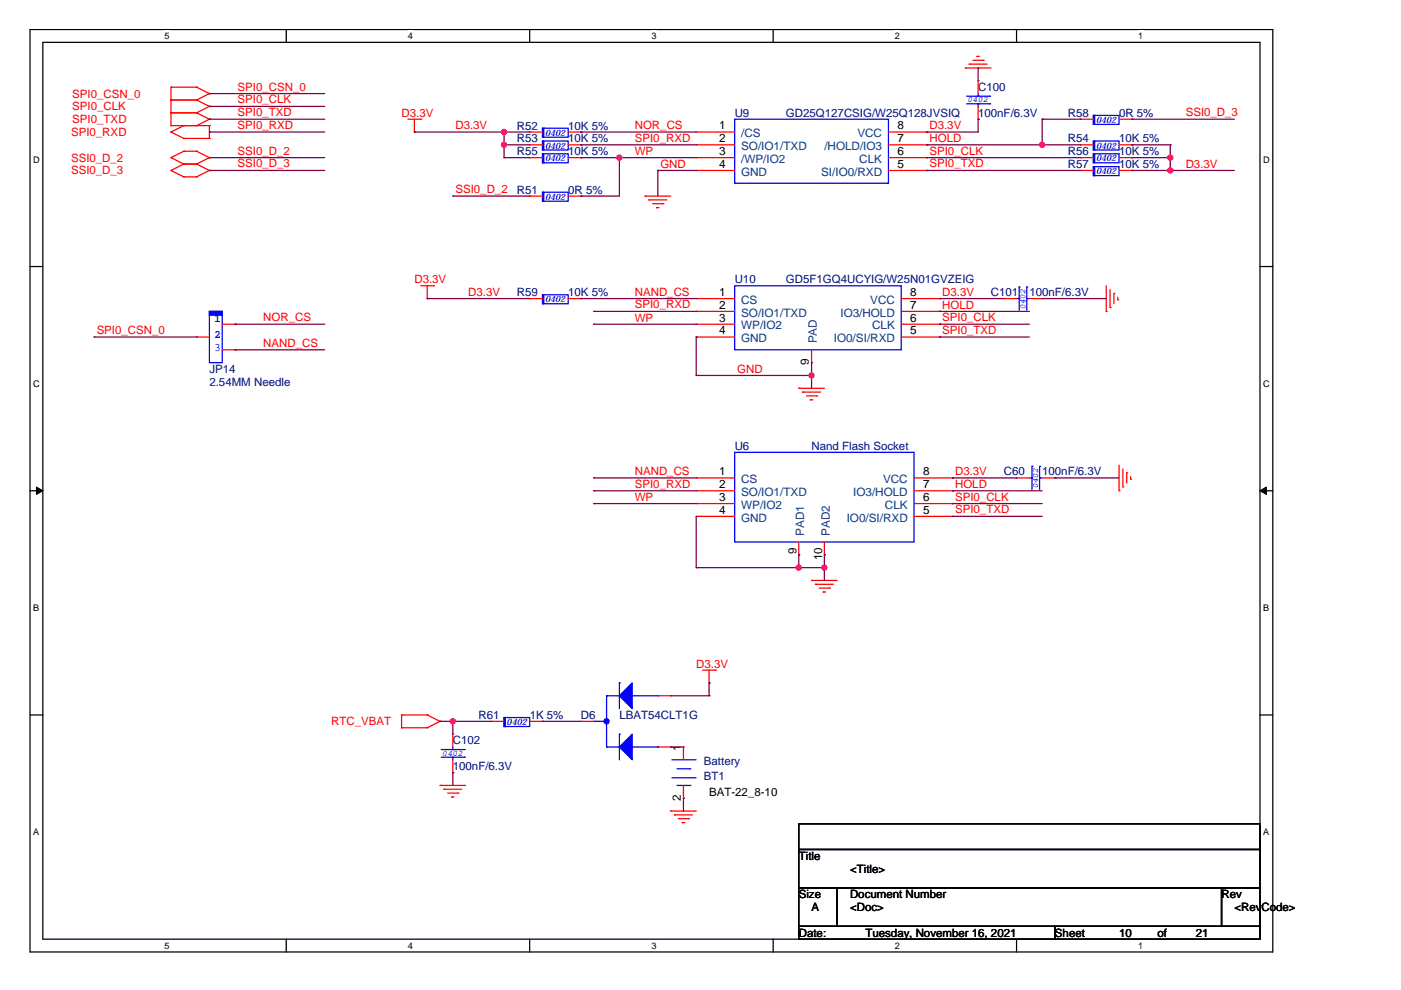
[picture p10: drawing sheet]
<svg xmlns="http://www.w3.org/2000/svg" width="297mm" height="210mm" viewBox="0 0 297 210" stroke-linecap="round" stroke-linejoin="round" font-family="sans-serif">
<path d="M6.4 6.3h263.5v195.5h-263.5zM9.1 9h258v190.1h-258z" fill="none" stroke="#000" stroke-width=".26"/>
<g fill="#fff">
<path d="M34.9 6.5h1.1v2.2h-1.1z"/>
<path d="M34.9 199.4h1.1v2.2h-1.1z"/>
</g>
<path d="M60.7 6.3v2.7M60.7 199.1v2.7" fill="none" stroke="#000" stroke-width=".26"/>
<g fill="#fff">
<path d="M86.5 6.5h1.1v2.2h-1.1z"/>
<path d="M86.5 199.4h1.1v2.2h-1.1z"/>
</g>
<path d="M112.3 6.3v2.7M112.3 199.1v2.7" fill="none" stroke="#000" stroke-width=".26"/>
<g fill="#fff">
<path d="M138.1 6.5h1.1v2.2h-1.1z"/>
<path d="M138.1 199.4h1.1v2.2h-1.1z"/>
</g>
<path d="M163.9 6.3v2.7M163.9 199.1v2.7" fill="none" stroke="#000" stroke-width=".26"/>
<g fill="#fff">
<path d="M189.7 6.5h1.1v2.2h-1.1z"/>
<path d="M189.7 199.4h1.1v2.2h-1.1z"/>
</g>
<path d="M215.5 6.3v2.7M215.5 199.1v2.7" fill="none" stroke="#000" stroke-width=".26"/>
<g fill="#fff">
<path d="M241.3 6.5h1.1v2.2h-1.1z"/>
<path d="M241.3 199.4h1.1v2.2h-1.1z"/>
<path d="M7.1 32.7h1.3v2.2h-1.3z"/>
<path d="M267.8 32.7h1.4v2.2h-1.4z"/>
<path d="M7.1 80.3h1.3v2.1h-1.3z"/>
<path d="M267.8 80.3h1.4v2.1h-1.4z"/>
</g>
<path d="M6.4 56.5h2.7M267.1 56.5h2.8" fill="none" stroke="#000" stroke-width=".26"/>
<g fill="#fff">
<path d="M7.1 127.8h1.2v2.2h-1.2z"/>
<path d="M267.8 127.8h1.3v2.2h-1.3z"/>
</g>
<path d="M6.4 104.1h2.7M267.1 104.1h2.8" fill="none" stroke="#000" stroke-width=".26"/>
<g fill="#000" stroke="#000" stroke-width=".21">
<path d="M7.7 103.3l1.4 .8-1.4 .7z" fill-rule="evenodd"/>
<path d="M267.1 104.1l1.4-.8v1.5z" fill-rule="evenodd"/>
</g>
<g fill="#fff">
<path d="M7.1 175.3h1.2v2.2h-1.2z"/>
<path d="M267.8 175.3h1.3v2.2h-1.3z"/>
</g>
<path d="M6.4 151.6h2.7M267.1 151.6h2.8M169.4 174.7h97.7v5.4h-97.7zM169.4 180.1h97.7v8.2h-97.7zM169.4 188.3h8.1v8.1h-8.1zM169.4 196.4h54.3v2.7h-54.3zM177.5 188.3h81.5v8.1h-81.5zM223.7 196.4h43.4v2.7h-43.4zM259 188.3h8.1v8.1h-8.1z" fill="none" stroke="#000" stroke-width=".26"/>
<g fill="none" stroke="#f00" stroke-width=".26">
<path d="M36.2 18.5h.1M36.2 18.5h5.5M36.2 18.5v8.1M41.7 18.5h.1M41.7 18.5l2.7 1.3M44.4 19.8h.1M44.4 19.8l-2.7 1.4M204.7 14.4h.1M204.7 14.4h5.4M205.5 13.6h.1M205.5 13.6h3.8M206.3 12.8h2.2"/>
<path d="M207.1 12h.1M207.1 12h.5M207.4 17.1h.1M207.4 17.1v2.7M208.5 12.8h.1M36.2 21.2h.1M36.2 28h.1M36.2 23.9h.1M36.2 26.6h.1M36.2 33.4h.1M36.2 36.1h.1M36.2 21.2h5.5"/>
<path d="M36.2 26.6h8.2M36.2 28l2.8 1.4M36.2 23.9h5.5M36.2 33.4l2.8 1.4M36.2 36.1l2.8 1.4M39 26.6h.1M39 29.4h.1M39 32.1h.1M39 34.8h.1M39 37.5h.1M39 26.6l-2.8 1.4M39 29.4h5.4"/>
<path d="M39 32.1l-2.8 1.3M39 32.1h2.7M39 34.8h2.7M39 34.8l-2.8 1.3M39 37.5h2.7M41.7 21.2h.1M41.7 23.9h.1M41.7 26.6h.1M41.7 32.1h.1M41.7 34.8h.1M41.7 37.5h.1M41.7 21.2l2.7 1.4"/>
<path d="M41.7 23.9l2.7 1.4M41.7 32.1l2.7 1.3M41.7 34.8l2.7 1.3M44.4 26.6h.1M44.4 29.4h.1M44.4 22.6h.1M44.4 25.3h.1M44.4 33.4h.1M44.4 36.1h.1M44.4 26.6v2.8M44.4 22.6l-2.7 1.3M44.4 25.3l-2.7 1.3"/>
<path d="M44.4 33.4l-2.7 1.4M44.4 36.1l-2.7 1.4M86.5 25.3h2.7M87.9 28h.1M87.9 25.3v2.7M89.2 25.3h.1M112.3 30.7h.1M112.3 33.4h.1M112.3 28h.1M112.3 30.7h2.7M112.3 33.4h2.7M112.3 28h2.7"/>
<path d="M120.5 30.7h2.7M120.5 33.4h2.7M120.5 28h2.7M123.2 30.7h.1M123.2 33.4h.1M123.2 28h.1M147.6 28h.1M147.6 30.7h.1M147.6 33.4h.1M147.6 36.1h.1M147.6 30.7h8.2M147.6 33.4h8.2"/>
<path d="M147.6 36.1h8.2M147.6 28h8.2M188.4 30.7h8.1M188.4 33.4h8.1M188.4 36.1h8.1M188.4 28h8.1M196.5 36.1h.1M196.5 33.4h.1M196.5 30.7h.1M196.5 28h.1M207.4 25.3h.1M207.4 22.6v2.7"/>
<path d="M229.1 33.4h.1M229.1 25.3h.1M229.1 36.1h.1M229.1 30.7h.1M229.1 25.3h2.7M229.1 30.7h2.7M229.1 33.4h2.7M229.1 36.1h2.7M237.3 25.3h2.7M237.3 30.7h2.7M237.3 33.4h2.7M237.3 36.1h2.7"/>
<path d="M240 33.4h.1M240 25.3h.1M240 36.1h.1M240 30.7h.1M112.3 41.6h.1M112.3 41.6h2.7M120.5 41.6h2.7M123.2 41.6h.1M136.8 41.6h.1M136.8 41.6h5.4M137.6 42.4h.1M137.6 42.4h3.8"/>
<path d="M138.4 43.2h2.2M139.2 44h.1M139.2 44h.5M140.6 43.2h.1M41.7 71.5h.1M41.7 71.5h2.7M47.1 68.7h2.7M47.1 74.2h2.7M49.8 68.7h.1M49.8 74.2h.1M89.2 60.6h2.7M90.6 63.3h.1"/>
<path d="M90.6 60.6v2.7M91.9 60.6h.1M112.3 63.3h.1M112.3 63.3h2.7M120.5 63.3h2.7M123.2 63.3h.1M147.6 63.3h.1M147.6 66h.1M147.6 68.7h.1M147.6 71.5h.1M147.6 63.3h8.2M147.6 66h8.2"/>
<path d="M147.6 68.7h8.2M147.6 71.5h8.2M172.1 76.9h.1M172.1 74.2v2.7M191.1 63.3h8.1M191.1 66h8.1M191.1 68.7h8.1M191.1 71.5h8.1M199.2 71.5h.1M199.2 68.7h.1M199.2 66h.1M199.2 63.3h.1"/>
<path d="M212.8 63.3h.1M212.8 63.3h2.7M218.2 63.3h2.8M221 63.3h.1M234.5 66h.1M234.5 60.6v5.4M235.4 65.2h.1M235.4 61.4v3.8M236.2 62.2h.1M236.2 62.2v2.2M237 63.6h.1M237 63v.6"/>
<path d="M169.4 82.3h.1M169.4 82.3h5.4M170.2 83.1h.1M170.2 83.1h3.8M171 83.9h2.2M171.8 84.8h.1M171.8 84.8h.5M173.2 83.9h.1M237.3 98.6v5.5M238.1 99.4v3.8M147.6 101.3h.1M147.6 104.1h.1"/>
<path d="M147.6 106.8h.1M147.6 109.5h.1M147.6 101.3h8.2M147.6 104.1h8.2M147.6 106.8h8.2M147.6 109.5h8.2M169.4 117.6h.1M169.4 114.9v2.7M174.8 117.6h.1M174.8 114.9v2.7M193.8 101.3h8.1M193.8 104.1h8.1"/>
<path d="M193.8 106.8h8.1M193.8 109.5h8.1M201.9 109.5h.1M201.9 106.8h.1M201.9 104.1h.1M201.9 101.3h.1M215.5 101.3h.1M215.5 101.3h2.7M221 101.3h2.7M223.7 101.3h.1M237.3 104.1h.1M238.1 103.2h.1"/>
<path d="M238.9 100.2h.1M238.9 100.2v2.2M239.7 101.6h.1M239.7 101.1v.5M172.1 123.1h.1M172.1 123.1h5.4M172.9 123.9h.1M172.9 123.9h3.8M173.7 124.7h2.2M174.5 125.5h.1M174.5 125.5h.5M175.9 124.7h.1"/>
<path d="M85.1 151.6h.1M85.1 154.3h.1M85.1 151.6h5.5M85.1 151.6v2.7M85.1 154.3h5.5M90.6 151.6h.1M90.6 154.3h.1M90.6 151.6l2.7 1.3M93.3 152.9h.1M93.3 152.9l-2.7 1.4M96 155.7h.1M96 155.7v2.7"/>
<path d="M104.2 152.9h.1M104.2 152.9h2.7M112.3 152.9h2.7M115 152.9h.1M123.2 152.9h.1M123.2 152.9h2.7M139.5 158.4h2.7M139.5 147.5h2.7M142.2 158.4h.1M142.2 147.5h.1M144.9 158.4h.1M144.9 158.4v2.7"/>
<path d="M149 142.1h2.7M150.3 144.8h.1M150.3 142.1v2.7M151.7 142.1h.1M93.3 166.5h.1M93.3 166.5h5.4M94.1 167.3h.1M94.1 167.3h3.8M94.9 168.2h2.2M95.7 169h.1M95.7 169h.6M96 163.8h.1"/>
<path d="M96 161.1v2.7M97.1 168.2h.1M142.2 172h.1M142.2 172h5.4M143 172.8h.1M143 172.8h3.8M143.8 173.6h2.2M144.6 174.4h.1M144.6 174.4h.6M144.9 169.2h.1M144.9 166.5v2.7M146 173.6h.1"/>
</g>
<g fill="#00f" stroke="#00f" stroke-width=".26">
<path d="M115 29.9h.3v1.9h-.3z" fill-rule="evenodd"/>
<path d="M231.8 32.6h.3v1.9h-.3z" fill-rule="evenodd"/>
<path d="M115 32.6h.3v1.9h-.3z" fill-rule="evenodd"/>
<path d="M231.8 24.5h.3v1.9h-.3z" fill-rule="evenodd"/>
<path d="M231.8 35.3h.3v1.9h-.3z" fill-rule="evenodd"/>
<path d="M115 62.5h.3v1.9h-.3z" fill-rule="evenodd"/>
<path d="M231.8 29.9h.3v1.9h-.3z" fill-rule="evenodd"/>
<path d="M131.3 158.4l2.7-2.7v5.4z" fill-rule="evenodd"/>
<path d="M131.3 147.5l2.7-2.7v5.4z" fill-rule="evenodd"/>
<path d="M106.9 152.1h.2v1.9h-.2z" fill-rule="evenodd"/>
<path d="M44.4 66h2.7v.8h-2.7z" fill-rule="evenodd"/>
<path d="M115 27.2h.3v1.9h-.3z" fill-rule="evenodd"/>
<path d="M115 40.8h.3v1.9h-.3z" fill-rule="evenodd"/>
<circle cx="128.6" cy="152.9" r=".54"/>
</g>
<g fill="none" stroke="#00f" stroke-width=".26">
<path d="M207.4 19.8v.6M115 29.9h5.5v1.9h-5.5zM115 32.6h5.5v1.9h-5.5zM115 27.2h5.5v1.9h-5.5zM155.8 25.3h32.6v13.6h-32.6zM204.9 22h4.9M204.9 20.4h4.9M207.4 20.4h.1M207.4 22h.1M207.4 22v.6M209.8 22h.1M209.8 20.4h.1"/>
<path d="M231.8 32.6h5.5v1.9h-5.5zM231.8 24.5h5.5v1.9h-5.5zM231.8 35.3h5.5v1.9h-5.5zM231.8 29.9h5.5v1.9h-5.5zM115 40.8h5.5v1.9h-5.5zM44.4 66h2.7v10.9h-2.7zM115 62.5h5.5v1.9h-5.5zM155.8 60.6h35.3v13.6h-35.3zM215.5 63.3h.6M216.1 63.3h.1M216.1 60.9h.1M216.1 60.9v4.9"/>
<path d="M217.7 60.9h.1M217.7 63.3h.1M217.7 63.3h.5M217.7 60.9v4.9M155.8 95.9h38v19h-38zM218.8 98.9h.1M218.8 98.9v4.9M220.4 98.9h.1M220.4 98.9v4.9M218.2 101.3h.6M218.8 101.3h.1M220.4 101.3h.1"/>
<path d="M220.4 101.3h.6M93.6 158.9h4.9M96 158.9h.1M96 158.4v.5M98.5 158.9h.1M106.9 152.1h5.4v1.9h-5.4zM125.9 152.9h.1M125.9 152.9h2.7M128.6 147.5h.1M128.6 158.4h.1M128.6 147.5h2.7M128.6 158.4h2.7"/>
<path d="M128.6 147.5v10.9M131.3 155.7h.1M131.3 144.8h.1M131.3 144.8v5.4M131.3 155.7v5.4M134 147.5h5.5M134 158.4h5.5M139.5 147.5h.1M139.5 158.4h.1M93.6 160.5h4.9M96 160.5h.1M96 160.5v.6"/>
<path d="M98.5 160.5h.1M142.5 161.1h4.9M142.5 164.9h4.9M143.5 166.5h2.8M143.5 163h2.8M146.3 166.5h.1M146.3 163h.1M147.4 161.1h.1M147.4 164.9h.1"/>
</g>
<g fill="none" stroke="#800040" stroke-width=".26">
<path d="M44.4 19.8h.1M44.4 19.8h24.4M207.4 14.4h.1M207.4 14.4v2.7M44.4 22.6h.1M44.4 25.3h.1M44.4 28h.1M44.4 33.4h.1M44.4 36.1h.1M44.4 28h24.4M44.4 36.1h24.4M44.4 33.4h24.4"/>
<path d="M44.4 25.3h24.4M44.4 22.6h24.4M87.9 28h.1M87.9 28h24.4M106.9 33.4h.1M106.9 28h.1M106.9 30.7h.1M106.9 33.4h5.4M106.9 30.7h5.4M106.9 28v5.4M123.2 28h.1M123.2 30.7h.1"/>
<path d="M123.2 33.4h.1M123.2 28h24.4M123.2 33.4h24.4M123.2 30.7h24.4M131.3 33.4h.1M131.3 33.4v8.2h-8.1M139.5 36.1h.1M139.5 36.1h8.1M139.5 36.1v5.5M196.5 28h.1M196.5 36.1h.1M196.5 33.4h.1"/>
<path d="M196.5 30.7h.1M196.5 36.1h32.6M196.5 33.4h32.6M196.5 30.7h32.6M207.4 25.3h.1M207.4 25.3v2.7h-10.9M221 25.3h.1M221 30.7h.1M221 25.3h8.1M221 25.3v5.4M240 36.1h.1M240 30.7h.1"/>
<path d="M240 33.4h.1M240 25.3h.1M240 36.1h21.7M240 33.4h8.1M240 30.7h8.1M240 25.3h21.7M248.1 30.7h.1M248.1 33.4h.1M248.1 36.1h.1M248.1 30.7v5.4M96 41.6h.1M96 41.6h16.3"/>
<path d="M123.2 41.6h.1M19.9 71.5h.1M19.9 71.5h21.8M49.8 68.7h.1M49.8 74.2h.1M49.8 68.7h19M49.8 74.2h19M90.6 63.3h.1M90.6 63.3h21.7M123.2 63.3h.1M123.2 63.3h24.4M125.9 66h.1"/>
<path d="M125.9 68.7h.1M125.9 66h21.7M125.9 68.7h21.7M147.6 71.5h.1M147.6 79.6h.1M147.6 71.5v8.1M147.6 79.6h24.5M172.1 76.9h.1M172.1 79.6h.1M172.1 76.9v5.4M199.2 68.7h.1M199.2 66h.1"/>
<path d="M199.2 71.5h.1M199.2 63.3h.1M199.2 66h19M199.2 68.7h19M199.2 63.3h13.6M199.2 71.5h19M221 63.3h.1M221 63.3h13.5M125.9 104.1h.1M125.9 106.8h.1M125.9 101.3h.1M125.9 104.1h21.7"/>
<path d="M125.9 106.8h21.7M125.9 101.3h21.7M147.6 109.5v10.9M169.4 117.6h.1M169.4 117.6v2.8M174.8 117.6h.1M174.8 117.6v5.5M201.9 106.8h.1M201.9 104.1h.1M201.9 109.5h.1M201.9 101.3h.1M201.9 104.1h19.1"/>
<path d="M201.9 106.8h19.1M201.9 101.3h13.6M201.9 109.5h19.1M223.7 101.3h.1M223.7 101.3h13.6M147.6 120.4h.1M147.6 120.4h27.2M169.4 120.4h.1M174.8 120.4h.1M93.3 152.9h.1M93.3 152.9h10.9M96 152.9h.1"/>
<path d="M96 152.9v2.8M115 152.9h.1M115 152.9h8.2M142.2 158.4h.1M142.2 158.4h2.7M142.2 147.5h8.1M150.3 147.5h.1M150.3 144.8h.1M150.3 144.8v2.7M96 163.8h.1M96 163.8v2.7M144.9 169.2h.1"/>
<path d="M144.9 169.2v2.8"/>
</g>
<g fill="#f0f" stroke="#f0f" stroke-width=".26">
<circle cx="221" cy="30.7" r=".54"/>
<circle cx="248.1" cy="33.4" r=".54"/>
<circle cx="248.1" cy="36.1" r=".54"/>
<circle cx="106.9" cy="28" r=".54"/>
<circle cx="106.9" cy="30.7" r=".54"/>
<circle cx="131.3" cy="33.4" r=".54"/>
<circle cx="172.1" cy="79.6" r=".54"/>
<circle cx="96" cy="152.9" r=".54"/>
<circle cx="174.8" cy="120.3" r=".54"/>
<circle cx="169.3" cy="120.3" r=".54"/>
</g>
<g font-size="2.5">
<text x="152.5" y="27.4">1</text>
<text x="190.3" y="27.4">8</text>
<text x="152.5" y="30.1">2</text>
<text x="152.5" y="32.9">3</text>
<text x="152.5" y="35.6">4</text>
<text x="190.3" y="35.6">5</text>
<text x="190.3" y="32.9">6</text>
<text x="190.3" y="30.1">7</text>
<text x="152.5" y="62.7">1</text>
<text x="152.5" y="65.5">2</text>
<text x="193" y="65.5">7</text>
<text x="193" y="62.7">8</text>
<text x="152.5" y="68.2">3</text>
<text x="152.5" y="70.9">4</text>
<text x="193" y="70.9">5</text>
<text x="193" y="68.2">6</text>
<text x="171.5" y="77.5" transform="rotate(-90 171.5 77.5)">9</text>
<text x="152.5" y="100.8">1</text>
<text x="195.7" y="100.8">8</text>
<text x="152.5" y="103.5">2</text>
<text x="152.5" y="106.2">3</text>
<text x="195.7" y="106.2">6</text>
<text x="195.7" y="103.5">7</text>
<text x="152.5" y="108.9">4</text>
<text x="195.7" y="108.9">5</text>
<text x="144.3" y="159.2" transform="rotate(-90 144.3 159.2)">1</text>
<text x="144.3" y="169.8" transform="rotate(-90 144.3 169.8)">2</text>
</g>
<g font-size="2.5" fill="#004080">
<text x="157.1" y="29.1">/CS</text>
<text x="181.8" y="29.1">VCC</text>
<text x="157.1" y="31.8">SO/IO1/TXD</text>
<text x="157.1" y="34.5">/WP/IO2</text>
<text x="174.8" y="31.8">/HOLD/IO3</text>
<text x="182.2" y="34.5">CLK</text>
<text x="157.1" y="37.3">GND</text>
<text x="174.1" y="37.3">SI/IO0/RXD</text>
<text x="157.1" y="64.4">CS</text>
<text x="184.5" y="64.4">VCC</text>
<text x="157.1" y="67.1">SO/IO1/TXD</text>
<text x="157.1" y="69.8">WP/IO2</text>
<text x="178.2" y="67.1">IO3/HOLD</text>
<text x="184.9" y="69.8">CLK</text>
<text x="157.1" y="72.6">GND</text>
<text x="173.2" y="72.8" transform="rotate(-90 173.2 72.8)">PAD</text>
<text x="176.8" y="72.6">IO0/SI/RXD</text>
<text x="157.1" y="102.4">CS</text>
<text x="157.1" y="105.2">SO/IO1/TXD</text>
<text x="157.1" y="107.9">WP/IO2</text>
<text x="180.9" y="105.2">IO3/HOLD</text>
<text x="187.2" y="102.4">VCC</text>
<text x="187.6" y="107.9">CLK</text>
<text x="157.1" y="110.6">GND</text>
<text x="170.5" y="113.6" transform="rotate(-90 170.5 113.6)">PAD1</text>
<text x="175.9" y="113.6" transform="rotate(-90 175.9 113.6)">PAD2</text>
<text x="179.5" y="110.6">IO0/SI/RXD</text>
</g>
<g font-size="2.4" fill="#f00">
<text x="15.3" y="20.7">SPI0_CSN_0</text>
<text x="15.3" y="23.4">SPI0_CLK</text>
<text x="50.4" y="21.9">SPI0_CLK</text>
<text x="50.4" y="19.2">SPI0_CSN_0</text>
<text x="15.1" y="28.8">SPI0_RXD</text>
<text x="15.3" y="26.1">SPI0_TXD</text>
<text x="50.4" y="24.6">SPI0_TXD</text>
<text x="50.4" y="27.4">SPI0_RXD</text>
<text x="85.1" y="24.7">D3.3V</text>
<text x="96.6" y="27.4">D3.3V</text>
<text x="134.6" y="27.4">NOR_CS</text>
<text x="197.1" y="27.4">D3.3V</text>
<text x="251.4" y="24.6">SSI0_D_3</text>
<text x="15.1" y="34.3">SSI0_D_2</text>
<text x="50.4" y="32.8">SSI0_D_2</text>
<text x="50.4" y="35.5">SSI0_D_3</text>
<text x="134.6" y="30.1">SPI0_RXD</text>
<text x="134.6" y="32.9">WP</text>
<text x="140" y="35.6">GND</text>
<text x="197.1" y="35.5">SPI0_TXD</text>
<text x="197.1" y="32.8">SPI0_CLK</text>
<text x="197.1" y="30.2">HOLD</text>
<text x="251.4" y="35.6">D3.3V</text>
<text x="15.1" y="37">SSI0_D_3</text>
<text x="96.6" y="40.9">SSI0_D_2</text>
<text x="87.9" y="60.1">D3.3V</text>
<text x="99.3" y="62.8">D3.3V</text>
<text x="134.6" y="65.4">SPI0_RXD</text>
<text x="134.6" y="62.7">NAND_CS</text>
<text x="199.8" y="65.5">HOLD</text>
<text x="199.8" y="62.8">D3.3V</text>
<text x="20.5" y="70.8">SPI0_CSN_0</text>
<text x="55.8" y="68.1">NOR_CS</text>
<text x="134.6" y="68.2">WP</text>
<text x="199.8" y="68.1">SPI0_CLK</text>
<text x="199.8" y="70.8">SPI0_TXD</text>
<text x="55.8" y="73.5">NAND_CS</text>
<text x="156.3" y="79.1">GND</text>
<text x="134.6" y="100.7">NAND_CS</text>
<text x="202.5" y="100.8">D3.3V</text>
<text x="134.6" y="103.4">SPI0_RXD</text>
<text x="134.6" y="106.2">WP</text>
<text x="202.5" y="106.1">SPI0_CLK</text>
<text x="202.5" y="103.5">HOLD</text>
<text x="202.5" y="108.8">SPI0_TXD</text>
<text x="147.6" y="141.6">D3.3V</text>
<text x="70.2" y="153.8">RTC_VBAT</text>
</g>
<g font-size="2.4" fill="#000080">
<text x="207.4" y="19.3">C100</text>
<text x="109.6" y="27.5">R52</text>
<text x="120.5" y="27.5">10K 5%</text>
<text x="155.8" y="24.7">U9</text>
<text x="166.6" y="24.7">GD25Q127CSIG/W25Q128JVSIQ</text>
<text x="207.4" y="24.7">100nF/6.3V</text>
<text x="226.4" y="24.7">R58</text>
<text x="237.3" y="24.7">0R 5%</text>
<text x="109.6" y="30.2">R53</text>
<text x="109.6" y="32.9">R55</text>
<text x="120.5" y="30.2">10K 5%</text>
<text x="120.5" y="32.9">10K 5%</text>
<text x="226.4" y="32.9">R56</text>
<text x="226.4" y="35.6">R57</text>
<text x="226.4" y="30.2">R54</text>
<text x="237.3" y="32.9">10K 5%</text>
<text x="237.3" y="35.6">10K 5%</text>
<text x="237.3" y="30.2">10K 5%</text>
<text x="109.6" y="41">R51</text>
<text x="120.5" y="41">0R 5%</text>
<text x="109.6" y="62.8">R59</text>
<text x="120.5" y="62.8">10K 5%</text>
<text x="155.8" y="60.1">U10</text>
<text x="166.6" y="60.1">GD5F1GQ4UCYIG/W25N01GVZEIG</text>
<text x="210.1" y="62.8">C101</text>
<text x="218.2" y="62.8">100nF/6.3V</text>
<text x="44.4" y="79.1">JP14</text>
<text x="44.4" y="81.8">2.54MM Needle</text>
<text x="155.8" y="95.4">U6</text>
<text x="172.1" y="95.4">Nand Flash Socket</text>
<text x="212.8" y="100.8">C60</text>
<text x="221" y="100.8">100nF/6.3V</text>
<text x="101.4" y="152.4">R61</text>
<text x="112.3" y="152.4">1K 5%</text>
<text x="123.2" y="152.4">D6</text>
<text x="131.3" y="152.4">LBAT54CLT1G</text>
<text x="96" y="157.9">C102</text>
<text x="96" y="163.3">100nF/6.3V</text>
<text x="149.2" y="165.5">BT1</text>
<text x="149.2" y="162.2">Battery</text>
</g>
<g font-size="2.4" fill="#00f">
<text x="45.5" y="68.4">1</text>
<text x="45.5" y="71.6">2</text>
<text x="45.5" y="74.5">3</text>
</g>
<g font-size="2.4">
<text x="168.9" y="117.4" transform="rotate(-90 168.9 117.4)">9</text>
<text x="174.3" y="118.7" transform="rotate(-90 174.3 118.7)">10</text>
<text x="150.3" y="168.7">BAT-22_8-10</text>
<text x="169.4" y="182.3">Title</text>
<text x="180.2" y="185">&lt;Title&gt;</text>
<text x="169.4" y="190.4">Size</text>
<text x="180.2" y="190.4">Document Number</text>
<text x="259" y="190.4">Rev</text>
<text x="172.1" y="193.2">A</text>
<text x="180.2" y="193.2">&lt;Doc&gt;</text>
<text x="261.7" y="193.2">&lt;RevCode&gt;</text>
<text x="169.4" y="198.6">Date:</text>
<text x="183.5" y="198.6">Tuesday, November 16, 2021</text>
<text x="223.7" y="198.6">Sheet</text>
<text x="237.3" y="198.6">10</text>
<text x="245.4" y="198.6">of</text>
<text x="253.6" y="198.6">21</text>
</g>
<g font-size="1.9">
<text x="34.9" y="8.3">5</text>
<text x="86.5" y="8.3">4</text>
<text x="138.1" y="8.3">3</text>
<text x="189.7" y="8.3">2</text>
<text x="241.3" y="8.3">1</text>
<text x="7.1" y="34.5">D</text>
<text x="267.8" y="34.5">D</text>
<text x="7.1" y="82">C</text>
<text x="267.8" y="82">C</text>
<text x="7.1" y="129.6">B</text>
<text x="267.8" y="129.6">B</text>
<text x="7.1" y="177.1">A</text>
<text x="267.8" y="177.1">A</text>
<text x="34.9" y="201.2">5</text>
<text x="86.5" y="201.2">4</text>
<text x="138.1" y="201.2">3</text>
<text x="189.7" y="201.2">2</text>
<text x="241.3" y="201.2">1</text>
</g>
<g font-size="1.9" fill="#00f">
<text x="205.2" y="21.7">0402</text>
<text x="115.6" y="28.8">0402</text>
<text x="232.4" y="26.1">0402</text>
<text x="115.6" y="31.5">0402</text>
<text x="115.6" y="34.2">0402</text>
<text x="232.4" y="34.2">0402</text>
<text x="232.4" y="31.5">0402</text>
<text x="232.4" y="37">0402</text>
<text x="115.6" y="42.4">0402</text>
<text x="115.6" y="64.1">0402</text>
<text x="217.4" y="65.5" transform="rotate(-90 217.4 65.5)">0402</text>
<text x="220.1" y="103.5" transform="rotate(-90 220.1 103.5)">0402</text>
<text x="107.4" y="153.8">0402</text>
<text x="93.8" y="160.2">0402</text>
</g>
</svg>
